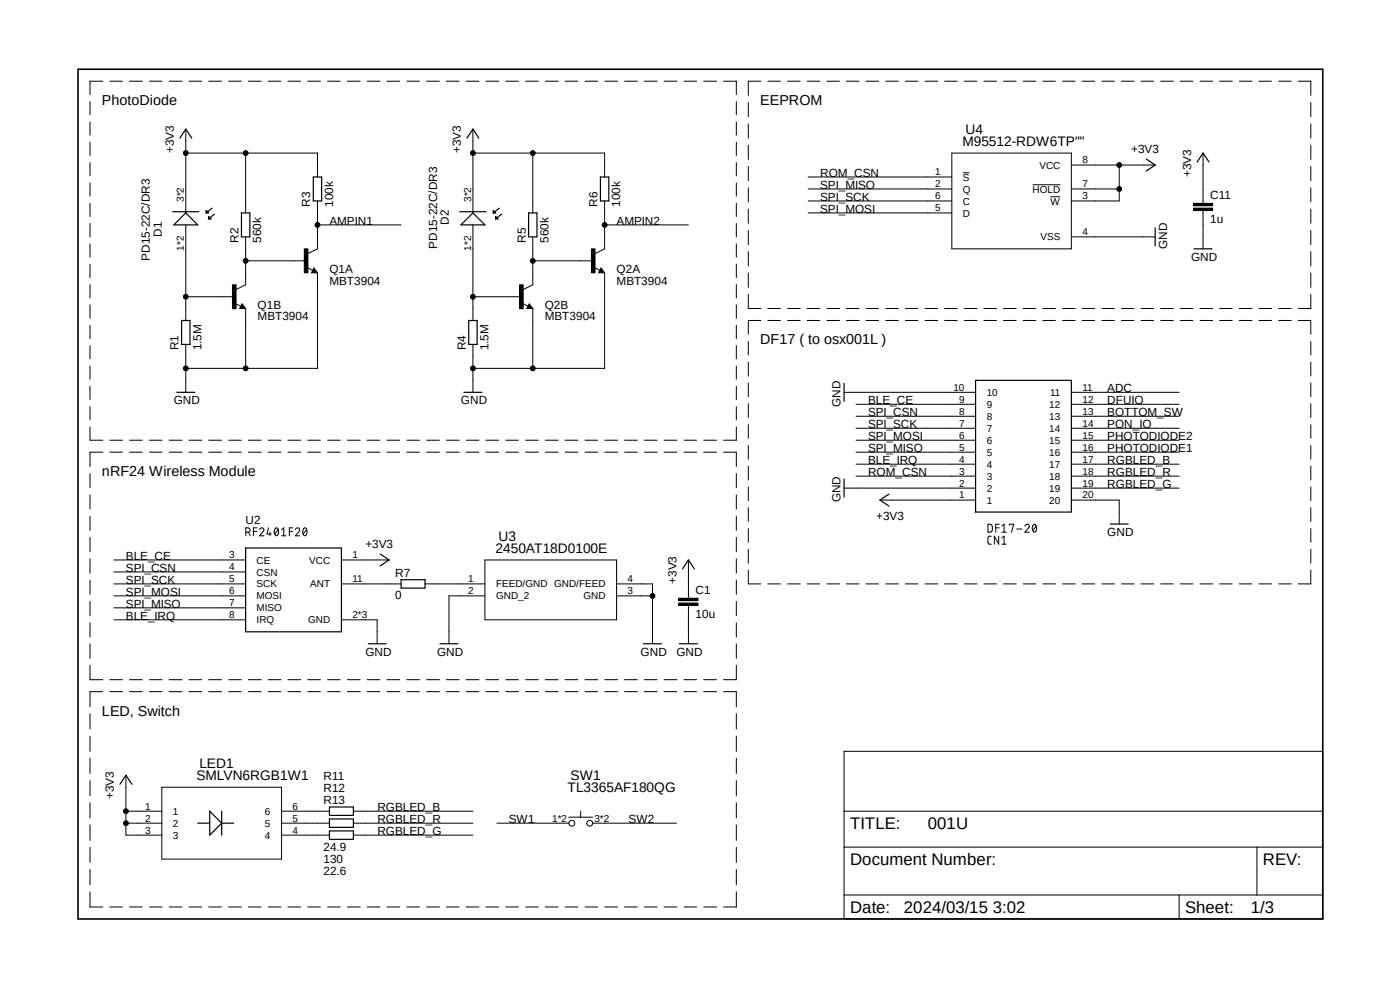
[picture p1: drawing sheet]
<svg xmlns="http://www.w3.org/2000/svg" width="297mm" height="210mm" viewBox="0 0 297 210" stroke-linecap="round" stroke-linejoin="round" font-family="sans-serif">
<path d="M16 14.4l265 181.1M281 14.4l-265 181.1" fill="none" stroke="#fff" stroke-width=".21"/>
<g fill="none" stroke="#000" stroke-width=".21">
<path d="M21.8 17.2h-2.7v2.9M23.3 17.2h2.7M27.5 17.2h2.7M31.7 17.2h2.7M35.9 17.2h2.7M40.1 17.2h2.7M44.3 17.2h2.7M48.5 17.2h2.7M52.7 17.2h2.7M56.9 17.2h2.7M61.1 17.2h2.7M65.3 17.2h2.7"/>
<path d="M69.5 17.2h2.7M73.7 17.2h2.7M77.9 17.2h2.7M82.1 17.2h2.7M86.3 17.2h2.7M90.5 17.2h2.7M94.7 17.2h2.7M98.9 17.2h2.7M103.1 17.2h2.7M107.3 17.2h2.7M111.5 17.2h2.7M115.7 17.2h2.7"/>
<path d="M119.9 17.2h2.7M124.1 17.2h2.7M128.3 17.2h2.7M132.5 17.2h2.7M136.7 17.2h2.7M140.9 17.2h2.7M145.1 17.2h2.7M149.3 17.2h2.7M153.5 17.2h2.7v2.9M161.4 17.2h-2.7v3M162.9 17.2h2.7M167.1 17.2h2.7"/>
<path d="M171.2 17.2h2.7M175.4 17.2h2.7M179.6 17.2h2.6M183.7 17.2h2.7M187.9 17.2h2.7M192.1 17.2h2.6M196.3 17.2h2.6M200.4 17.2h2.7M204.6 17.2h2.7M208.7 17.2h2.7M212.9 17.2h2.7M217.1 17.2h2.7"/>
<path d="M221.2 17.2h2.7M225.4 17.2h2.7M229.6 17.2h2.6M233.8 17.2h2.6M237.9 17.2h2.7M242.1 17.2h2.6M246.3 17.2h2.6M250.4 17.2h2.7M254.6 17.2h2.7M258.7 17.2h2.7M262.9 17.2h2.7M267.1 17.2h2.6"/>
<path d="M271.3 17.2h2.6M275.4 17.2h2.7v3M19.1 21.5v2.8M19.1 25.9v2.8M19.1 30.2v2.8M19.1 34.5v2.8M19.1 38.8v2.8M39.4 27.4v17.8M39.4 32.5h28v5M52.1 32.5v12.7M100.3 27.4v17.8M100.3 32.5h28v5"/>
<path d="M113 32.5v12.7M156.2 21.5v2.8M156.2 25.9v2.8M156.2 30.2v2.8M156.2 34.5v2.8M156.2 38.8v2.8M158.7 21.8v3M158.7 26.3v3M158.7 30.8v3M158.7 35.3v3.1M158.7 39.8v3M171.4 37.5h30.5"/>
<path d="M201.9 32.5h25.4v20.3h-25.4zM204.3 36.7h1.4M219.1 39.2h5.9M227.3 35h17.8M237.4 35v7.6h-10.1M255.2 32.5v10.6M278.1 21.8v3M278.1 26.3v3M278.1 30.8v3M278.1 35.3v3.1M278.1 39.8v3M19.1 43.1v2.8"/>
<path d="M19.1 47.4v2.8M19.1 51.7v2.9M19.1 56v2.9M39.4 47.7v20.3M52.1 50.2v10.2l-2 1M52.1 55.3h12.7M64.6 52.8h.7v5.1h-.7zM65.1 56.7l1.2 .7M66.6 56.9l.8 1h-1.3zM67.4 42.6v10.2l-2.1 1M67.4 57.9v20.2h-28M67.4 47.7h17.7"/>
<path d="M100.3 47.7v20.3M113 50.2v10.2l-2 1M113 55.3h12.7M125.5 52.8h.7v5.1h-.7zM126 56.7l1.3 .7M127.5 56.9l.8 1h-1.3zM128.3 42.6v10.2l-2.1 1M128.3 57.9v20.2h-28M128.3 47.7h17.7M156.2 43.1v2.8M156.2 47.4v2.8M156.2 51.7v2.9"/>
<path d="M156.2 56v2.9M158.7 44.4v3M158.7 48.9v3M158.7 53.4v3M158.7 57.9v3.1M171.4 40.1h30.5M171.4 42.6h30.5M171.4 45.2h30.5M222.8 41.7h2.2M227.3 40.1h10.1M227.3 50.2h17.8M253.2 44.2h4.1v.5h-4.1z"/>
<path d="M253.2 43.1h4.1v.5h-4.1zM255.2 44.7v8.1M278.1 44.4v3M278.1 48.9v3M278.1 53.4v3M278.1 57.9v3.1M19.1 60.4v2.8M19.1 64.7v2.8M19.1 69v2.8M19.1 73.3v2.8M19.1 77.6v2.8M39.4 73.1v10.1"/>
<path d="M39.4 62.9h10.2M49.3 60.4h.8v5.1h-.8zM49.9 64.3l1.2 .7M51.4 64.5l.7 .9h-1.3zM52.1 65.4v12.7M100.3 73.1v10.1M100.3 62.9h10.2M110.2 60.4h.8v5.1h-.8zM110.8 64.3l1.3 .7M112.3 64.5l.7 .9h-1.2zM113 65.4v12.7M156.2 60.4v2.8"/>
<path d="M156.2 64.7v2.8M156.2 69v2.8M156.2 73.3v2.8M156.2 77.6v2.8M158.7 62.4v3h2.7M158.7 72.4v2.9M158.7 76.8v3M161.4 68h-2.7v2.9M162.9 65.4h2.7M162.9 68h2.7M167.1 65.4h2.7M167.1 68h2.7"/>
<path d="M171.2 65.4h2.7M171.2 68h2.7M175.4 65.4h2.7M175.4 68h2.7M179.6 65.4h2.6M179.6 68h2.6M183.7 65.4h2.7M183.7 68h2.7M187.9 65.4h2.7M187.9 68h2.7M192.1 65.4h2.6M192.1 68h2.6"/>
<path d="M196.3 65.4h2.6M196.3 68h2.6M200.4 65.4h2.7M200.4 68h2.7M204.6 65.4h2.7M204.6 68h2.7M208.7 65.4h2.7M208.7 68h2.7M212.9 65.4h2.7M212.9 68h2.7M217.1 65.4h2.7M217.1 68h2.7"/>
<path d="M221.2 65.4h2.7M221.2 68h2.7M225.4 65.4h2.7M225.4 68h2.7M229.6 65.4h2.6M229.6 68h2.6M233.8 65.4h2.6M233.8 68h2.6M237.9 65.4h2.7M237.9 68h2.7M242.1 65.4h2.6M242.1 68h2.6"/>
<path d="M246.3 65.4h2.6M246.3 68h2.6M250.4 65.4h2.7M250.4 68h2.7M254.6 65.4h2.7M254.6 68h2.7M258.7 65.4h2.7M258.7 68h2.7M262.9 65.4h2.7M262.9 68h2.7M267.1 65.4h2.6M267.1 68h2.6"/>
<path d="M271.3 65.4h2.6M271.3 68h2.6M275.4 68h2.7v2.9M278.1 62.4v3h-2.7M278.1 72.4v2.9M278.1 76.8v3M19.1 82v2.8M19.1 86.3v2.8M19.1 90.6v2.8h2.7M21.8 95.9h-2.7v3.1M23.3 93.4h2.7M23.3 95.9h2.7"/>
<path d="M27.5 93.4h2.7M27.5 95.9h2.7M31.7 93.4h2.7M31.7 95.9h2.7M35.9 93.4h2.7M35.9 95.9h2.7M40.1 93.4h2.7M40.1 95.9h2.7M44.3 93.4h2.7M44.3 95.9h2.7M48.5 93.4h2.7M48.5 95.9h2.7"/>
<path d="M52.7 93.4h2.7M52.7 95.9h2.7M56.9 93.4h2.7M56.9 95.9h2.7M61.1 93.4h2.7M61.1 95.9h2.7M65.3 93.4h2.7M65.3 95.9h2.7M69.5 93.4h2.7M69.5 95.9h2.7M73.7 93.4h2.7M73.7 95.9h2.7"/>
<path d="M77.9 93.4h2.7M77.9 95.9h2.7M82.1 93.4h2.7M82.1 95.9h2.7M86.3 93.4h2.7M86.3 95.9h2.7M90.5 93.4h2.7M90.5 95.9h2.7M94.7 93.4h2.7M94.7 95.9h2.7M98.9 93.4h2.7M98.9 95.9h2.7"/>
<path d="M103.1 93.4h2.7M103.1 95.9h2.7M107.3 93.4h2.7M107.3 95.9h2.7M111.5 93.4h2.7M111.5 95.9h2.7M115.7 93.4h2.7M115.7 95.9h2.7M119.9 93.4h2.7M119.9 95.9h2.7M124.1 93.4h2.7M124.1 95.9h2.7"/>
<path d="M128.3 93.4h2.7M128.3 95.9h2.7M132.5 93.4h2.7M132.5 95.9h2.7M136.7 93.4h2.7M136.7 95.9h2.7M140.9 93.4h2.7M140.9 95.9h2.7M145.1 93.4h2.7M145.1 95.9h2.7M149.3 93.4h2.7M149.3 95.9h2.7"/>
<path d="M153.5 95.9h2.7v3.1M156.2 90.6v2.8h-2.7M156.2 82v2.8M156.2 86.3v2.8M158.7 81.2v3M158.7 85.6v3M158.7 90.1v2.9M158.7 94.5v2.9M158.7 98.9v2.9M179.1 83.2h27.9M181.6 93.4h25.4M181.6 95.9h25.4"/>
<path d="M181.6 98.5h25.4M181.6 90.8h25.4M181.6 88.3h25.4M181.6 85.8h25.4M227.3 93.4h22.8M227.3 95.9h22.8M227.3 98.5h22.8M227.3 90.8h22.8M227.3 88.3h22.8M227.3 85.8h22.8M227.3 83.2h22.8M278.1 81.2v3"/>
<path d="M278.1 85.6v3M278.1 90.1v2.9M278.1 94.5v2.9M278.1 98.9v2.9M19.1 100.5v3M19.1 105v3M19.1 109.5v3M19.1 114v3.1M19.1 118.5v3.1M24.2 118.8h27.9M52.2 112.9h.4a.47 .47 0 0 0 .5-.5 .47 .47 0 0 0-.5-.4h-.4v1.7M52.7 112.9l.4 .8"/>
<path d="M53.8 112.7h.7M54.5 112h-.7v1.7M55.1 112.4a.46 .46 0 0 1 .6-.4 .46 .46 0 0 1 .1 .7l-.7 1h.9M57 112l-.4 1.3h1M57.3 112.9v.8M58.5 112.1l.1-.1a1 1 0 0 1 0 1.7l-.3-.3a1.13 1.13 0 0 1 .2-1.3zM59 112.4l-.7 .9M59.7 113.7h1M59.7 112.4l.5-.4v1.7M61.4 112.7h.7M62.1 112h-.7v1.7M62.7 112.4a.47 .47 0 0 1 .6-.4 .47 .47 0 0 1 .2 .7l-.8 1h.9"/>
<path d="M64.5 112.1l.2-.1a1 1 0 0 1 0 1.7 1.08 1.08 0 0 1-.2-1.6zM65.1 112.4l-.8 .9M72.4 118.8h10.1M102.9 118.8h27.9v12.7h-27.9zM146 118.8v8.1M156.2 100.5v3M156.2 105v3M156.2 109.5v3M156.2 114v3.1M156.2 118.5v3.1M158.7 103.3v2.9M158.7 107.7v2.9"/>
<path d="M158.7 112.1v2.9M158.7 116.5v3M179.1 103.5h27.9M181.6 101h25.4M186.7 106.1h20.3M209.6 111.2l.7 .1 .2 .4v.7l-.4 .5h-.5zM210.3 113.7l-.5 .1-.2 .3v1.1l.2 .2h.5M211.2 112h.8M211.9 113.7v1.7l-1-1.7v1.7M212 111.2h-.8v1.7M212.6 112.9h.9M212.6 111.6l.4-.4v1.7"/>
<path d="M212.6 114.1l.4-.4v1.7M212.6 115.4h.9M214.1 111.4v-.2h1l-.5 1.7M215.7 112.2h1.1M217.4 111.6a.48 .48 0 0 1 .6-.4 .48 .48 0 0 1 .4 .6l-1 1.1h1M219.3 111.3l.2-.1a1 1 0 0 1 0 1.7l-.3-.3a1.13 1.13 0 0 1 .1-1.3zM219.8 111.6l-.7 .9M227.3 106.1h10.1v5.1M227.3 103.5h22.8M227.3 101h22.8M278.1 103.3v2.9M278.1 107.7v2.9"/>
<path d="M278.1 112.1v2.9M278.1 116.5v3M19.1 123.1v3M19.1 127.6v3M19.1 132.1v3M19.1 136.6v3.1M24.2 123.9h27.9M24.2 131.5h27.9M24.2 121.3h27.9M24.2 126.4h27.9M24.2 128.9h27.9M72.4 123.9h12.7"/>
<path d="M72.4 131.5h7.6v5.1M90.2 123.9h12.7M102.9 126.4h-7.7v10.2M130.8 123.9h7.6v12.7M130.8 126.4h7.6M144 127.9h4.1v.5h-4.1zM144 126.9h4.1v.5h-4.1zM146 128.4v8.2M156.2 123.1v3M156.2 127.6v3M156.2 132.1v3M156.2 136.6v3.1"/>
<path d="M158.7 120.9v3h2.7M162.9 123.9h2.7M167.1 123.9h2.7M171.2 123.9h2.7M175.4 123.9h2.7M179.6 123.9h2.6M183.7 123.9h2.7M187.9 123.9h2.7M192.1 123.9h2.6M196.3 123.9h2.6M200.4 123.9h2.7M204.6 123.9h2.7"/>
<path d="M208.7 123.9h2.7M212.9 123.9h2.7M217.1 123.9h2.7M221.2 123.9h2.7M225.4 123.9h2.7M229.6 123.9h2.6M233.8 123.9h2.6M237.9 123.9h2.7M242.1 123.9h2.6M246.3 123.9h2.6M250.4 123.9h2.7M254.6 123.9h2.7"/>
<path d="M258.7 123.9h2.7M262.9 123.9h2.7M267.1 123.9h2.6M271.3 123.9h2.6M278.1 120.9v3h-2.7M19.1 141.1v3.1h2.7M19.1 151.4v3.2M19.1 156.2v3.2M21.8 146.7h-2.7v3.2M23.3 144.2h2.7M23.3 146.7h2.7M27.5 144.2h2.7"/>
<path d="M27.5 146.7h2.7M31.7 144.2h2.7M31.7 146.7h2.7M35.9 144.2h2.7M35.9 146.7h2.7M40.1 144.2h2.7M40.1 146.7h2.7M44.3 144.2h2.7M44.3 146.7h2.7M48.5 144.2h2.7M48.5 146.7h2.7M52.7 144.2h2.7"/>
<path d="M52.7 146.7h2.7M56.9 144.2h2.7M56.9 146.7h2.7M61.1 144.2h2.7M61.1 146.7h2.7M65.3 144.2h2.7M65.3 146.7h2.7M69.5 144.2h2.7M69.5 146.7h2.7M73.7 144.2h2.7M73.7 146.7h2.7M77.9 144.2h2.7"/>
<path d="M77.9 146.7h2.7M82.1 144.2h2.7M82.1 146.7h2.7M86.3 144.2h2.7M86.3 146.7h2.7M90.5 144.2h2.7M90.5 146.7h2.7M94.7 144.2h2.7M94.7 146.7h2.7M98.9 144.2h2.7M98.9 146.7h2.7M103.1 144.2h2.7"/>
<path d="M103.1 146.7h2.7M107.3 144.2h2.7M107.3 146.7h2.7M111.5 144.2h2.7M111.5 146.7h2.7M115.7 144.2h2.7M115.7 146.7h2.7M119.9 144.2h2.7M119.9 146.7h2.7M124.1 144.2h2.7M124.1 146.7h2.7M128.3 144.2h2.7"/>
<path d="M128.3 146.7h2.7M132.5 144.2h2.7M132.5 146.7h2.7M136.7 144.2h2.7M136.7 146.7h2.7M140.9 144.2h2.7M140.9 146.7h2.7M145.1 144.2h2.7M145.1 146.7h2.7M149.3 144.2h2.7M149.3 146.7h2.7M153.5 146.7h2.7v3.2"/>
<path d="M156.2 141.1v3.1h-2.7M156.2 151.4v3.2M156.2 156.2v3.2M179.1 159.4h101.5v35.5h-101.5zM19.1 160.9v3.2M19.1 165.6v3.2M19.1 170.3v3.2M19.1 175v3.3M19.1 179.7v3.3M26.7 172.1h7.6M26.7 174.6h7.6M26.7 164.5v12.7h7.6"/>
<path d="M34.3 167h25.4v15.2h-25.4zM59.7 172.1h10.2M59.7 174.6h10.2M59.7 177.2h10.2M75 172.1h25.3M75 174.6h25.3M75 177.2h25.3M105.4 174.6h15.2M120.6 173.4h5.1M123.2 172.1v1.3M125.7 174.6h17.8M156.2 160.9v3.2"/>
<path d="M156.2 165.6v3.2M156.2 170.3v3.2M156.2 175v3.3M156.2 179.7v3.3M179.1 179.7h101.5M179.1 172.1h101.5M266.7 179.7v10.2M19.1 184.4v3.3M19.1 189.2v3.2h2.7M23.3 192.4h2.7M27.5 192.4h2.7M31.7 192.4h2.7"/>
<path d="M35.9 192.4h2.7M40.1 192.4h2.7M44.3 192.4h2.7M48.5 192.4h2.7M52.7 192.4h2.7M56.9 192.4h2.7M61.1 192.4h2.7M65.3 192.4h2.7M69.5 192.4h2.7M73.7 192.4h2.7M77.9 192.4h2.7M82.1 192.4h2.7"/>
<path d="M86.3 192.4h2.7M90.5 192.4h2.7M94.7 192.4h2.7M98.9 192.4h2.7M103.1 192.4h2.7M107.3 192.4h2.7M111.5 192.4h2.7M115.7 192.4h2.7M119.9 192.4h2.7M124.1 192.4h2.7M128.3 192.4h2.7M132.5 192.4h2.7"/>
<path d="M136.7 192.4h2.7M140.9 192.4h2.7M145.1 192.4h2.7M149.3 192.4h2.7M156.2 184.4v3.3M156.2 189.2v3.2h-2.7M179.1 189.9h101.5M250.1 189.9v5"/>
<circle cx="39.4" cy="32.5" r=".51"/>
<circle cx="52.1" cy="32.5" r=".51"/>
<circle cx="100.3" cy="32.5" r=".51"/>
<circle cx="113" cy="32.5" r=".51"/>
<circle cx="237.4" cy="35" r=".51"/>
<circle cx="52.1" cy="55.3" r=".51"/>
<circle cx="67.3" cy="47.7" r=".51"/>
<circle cx="113" cy="55.3" r=".51"/>
<circle cx="128.3" cy="47.7" r=".51"/>
<circle cx="237.4" cy="40.1" r=".51"/>
<circle cx="39.4" cy="62.9" r=".51"/>
<circle cx="39.4" cy="78.1" r=".51"/>
<circle cx="52.1" cy="78.1" r=".51"/>
<circle cx="100.3" cy="78.1" r=".51"/>
<circle cx="100.3" cy="62.9" r=".51"/>
<circle cx="113" cy="78.1" r=".51"/>
<circle cx="138.4" cy="126.4" r=".51"/>
<circle cx="26.7" cy="174.6" r=".51"/>
<circle cx="26.7" cy="172.1" r=".51"/>
<circle cx="121.3" cy="174.6" r=".64"/>
<circle cx="125.1" cy="174.6" r=".63"/>
</g>
<g fill="none" stroke="#000" stroke-width=".25">
<path d="M38.1 29.3l1.3-1.9 1.3 1.9M66.5 37.5h1.7v5.1h-1.7zM99.1 29.3l1.2-1.9 1.3 1.9M127.4 37.5h1.8v5.1h-1.8zM243.2 33.7l1.9 1.3-1.9 1.3M254 34.4l1.2-1.9 1.3 1.9M36.6 44.9h5.6M36.9 47.7l2.5-2.5 2.6 2.5zM43.7 44.7l.5 .5h-.5zM44.2 45.9l.5 .5h-.5zM45 44.2l-1.3 1M45.5 45.4l-1.3 1"/>
<path d="M51.2 45.2h1.8v5h-1.8zM66.6 57.4l.1 .2h-.4l.3-.5 .5 .6h-.8M97.5 44.9h5.6M100.3 45.2l2.6 2.5h-5.1zM104.6 44.7l.6 .5h-.6zM105.2 45.9l.5 .5h-.5zM105.9 44.2l-1.3 1M106.4 45.4l-1.2 1M112.1 45.2h1.8v5h-1.8zM127.5 57.4l.1 .2h-.3l.2-.5 .5 .6h-.7M245.1 48.3v3.9M253.3 52.8h3.8"/>
<path d="M38.5 68h1.8v5.1h-1.8zM51.4 64.9l.1 .3h-.4l.3-.5 .5 .6h-.8M99.4 68h1.8v5.1h-1.8zM112.3 64.9l.1 .3h-.4l.3-.5 .5 .6h-.8M37.5 83.2h3.8M98.4 83.2h3.8M179.1 81.3v3.8M207 80.7h20.3v27.9h-20.3zM52.1 116.2h20.3v17.8h-20.3zM80.6 117.5l1.9 1.3-1.9 1.3M179.1 101.6v3.9M188.6 104.8l-1.9 1.3 1.9 1.3"/>
<path d="M235.5 111.2h3.9M78.1 136.6h3.8M85.1 123h5.1v1.8h-5.1zM93.3 136.6h3.9M136.5 136.6h3.8M144.1 136.6h3.9M144.8 120.7l1.2-1.9 1.3 1.9M25.4 166.4l1.3-1.9 1.3 1.9M42 174.6h2.5M44.5 172.1l2.5 2.5-2.5 2.6zM47 174.6h2.6M47 172.1v5.1"/>
<path d="M69.9 171.2h5.1v1.8h-5.1zM69.9 173.7h5.1v1.8h-5.1zM69.9 176.3h5.1v1.8h-5.1z"/>
</g>
<path d="M16.6 14.7h264v180.2h-264z" fill="none" stroke="#000" stroke-width=".34"/>
<g fill="#000">
<path d="M64.6 52.8h.7v5.1h-.7z" fill-rule="evenodd"/>
<path d="M125.5 52.8h.7v5.1h-.7z" fill-rule="evenodd"/>
<path d="M253.2 44.2h4.1v.5h-4.1z" fill-rule="evenodd"/>
<path d="M253.2 43.1h4.1v.5h-4.1z" fill-rule="evenodd"/>
<path d="M49.3 60.4h.8v5.1h-.8z" fill-rule="evenodd"/>
<path d="M110.2 60.4h.8v5.1h-.8z" fill-rule="evenodd"/>
<path d="M144 127.9h4.1v.5h-4.1z" fill-rule="evenodd"/>
<path d="M144 126.9h4.1v.5h-4.1z" fill-rule="evenodd"/>
<circle cx="39.4" cy="32.5" r=".51"/>
<circle cx="52.1" cy="32.5" r=".51"/>
<circle cx="100.3" cy="32.5" r=".51"/>
<circle cx="113" cy="32.5" r=".51"/>
<circle cx="237.4" cy="35" r=".51"/>
<circle cx="52.1" cy="55.3" r=".51"/>
<circle cx="67.3" cy="47.7" r=".51"/>
<circle cx="113" cy="55.3" r=".51"/>
<circle cx="128.3" cy="47.7" r=".51"/>
<circle cx="237.4" cy="40.1" r=".51"/>
<circle cx="39.4" cy="62.9" r=".51"/>
<circle cx="39.4" cy="78.1" r=".51"/>
<circle cx="52.1" cy="78.1" r=".51"/>
<circle cx="100.3" cy="78.1" r=".51"/>
<circle cx="100.3" cy="62.9" r=".51"/>
<circle cx="113" cy="78.1" r=".51"/>
<circle cx="138.4" cy="126.4" r=".51"/>
<circle cx="26.7" cy="174.6" r=".51"/>
<circle cx="26.7" cy="172.1" r=".51"/>
</g>
<g font-size="3.6">
<text x="180.3" y="175.9">TITLE:</text>
<text x="196.9" y="175.9">001U</text>
<text x="180.3" y="183.5">Document Number:</text>
<text x="267.9" y="183.5">REV:</text>
<text x="180.3" y="193.7">Date:</text>
<text x="191.8" y="193.7">2024/03/15 3:02</text>
<text x="251.4" y="193.7">Sheet:</text>
<text x="265.4" y="193.7">1/3</text>
</g>
<g font-size="3">
<text x="21.6" y="22.3">PhotoDiode</text>
<text x="161.3" y="22.3">EEPROM</text>
<text x="161.3" y="73.1">DF17 ( to osx001L )</text>
<text x="21.6" y="101">nRF24 Wireless Module</text>
<text x="21.6" y="151.8">LED, Switch</text>
</g>
<g font-size="2.9">
<text x="204.8" y="28.4">U4</text>
<text x="204.2" y="31">M95512-RDW6TP&quot;&quot;</text>
<text x="105.2" y="117.3">2450AT18D0100E</text>
<text x="105.8" y="114.8">U3</text>
<text x="41.7" y="165.5">SMLVN6RGB1W1</text>
<text x="42.3" y="163">LED1</text>
<text x="121" y="165.5">SW1</text>
<text x="120.4" y="168.1">TL3365AF180QG</text>
</g>
<g font-size="2.5">
<text x="36.9" y="32.5" transform="rotate(-90 36.9 32.5)">+3V3</text>
<text x="97.8" y="32.5" transform="rotate(-90 97.8 32.5)">+3V3</text>
<text x="240" y="32.5">+3V3</text>
<text x="174" y="40.1">SPI_MISO</text>
<text x="174" y="37.5">ROM_CSN</text>
<text x="252.7" y="37.5" transform="rotate(-90 252.7 37.5)">+3V3</text>
<text x="65.8" y="43.9" transform="rotate(-90 65.8 43.9)">R3</text>
<text x="69.9" y="47.7">AMPIN1</text>
<text x="70.7" y="43.9" transform="rotate(-90 70.7 43.9)">100k</text>
<text x="95.3" y="47.7" transform="rotate(-90 95.3 47.7)">D2</text>
<text x="126.8" y="43.9" transform="rotate(-90 126.8 43.9)">R6</text>
<text x="130.8" y="47.7">AMPIN2</text>
<text x="131.6" y="43.9" transform="rotate(-90 131.6 43.9)">100k</text>
<text x="174" y="45.2">SPI_MOSI</text>
<text x="174" y="42.6">SPI_SCK</text>
<text x="256.8" y="47.3">1u</text>
<text x="256.8" y="42.2">C11</text>
<text x="34.3" y="50.3" transform="rotate(-90 34.3 50.3)">D1</text>
<text x="50.6" y="51.5" transform="rotate(-90 50.6 51.5)">R2</text>
<text x="55.4" y="51.5" transform="rotate(-90 55.4 51.5)">560k</text>
<text x="92.7" y="52.8" transform="rotate(-90 92.7 52.8)">PD15-22C/DR3</text>
<text x="111.6" y="51.5" transform="rotate(-90 111.6 51.5)">R5</text>
<text x="116.3" y="51.5" transform="rotate(-90 116.3 51.5)">560k</text>
<text x="247.6" y="52.8" transform="rotate(-90 247.6 52.8)">GND</text>
<text x="31.8" y="55.3" transform="rotate(-90 31.8 55.3)">PD15-22C/DR3</text>
<text x="69.9" y="57.9">Q1A</text>
<text x="130.8" y="57.9">Q2A</text>
<text x="252.7" y="55.3">GND</text>
<text x="54.7" y="65.5">Q1B</text>
<text x="69.9" y="60.4">MBT3904</text>
<text x="115.6" y="65.5">Q2B</text>
<text x="130.8" y="60.4">MBT3904</text>
<text x="54.7" y="68">MBT3904</text>
<text x="115.6" y="68">MBT3904</text>
<text x="37.9" y="74.3" transform="rotate(-90 37.9 74.3)">R1</text>
<text x="42.7" y="74.3" transform="rotate(-90 42.7 74.3)">1.5M</text>
<text x="98.8" y="74.3" transform="rotate(-90 98.8 74.3)">R4</text>
<text x="103.6" y="74.3" transform="rotate(-90 103.6 74.3)">1.5M</text>
<text x="234.9" y="83.2">ADC</text>
<text x="36.9" y="85.8">GND</text>
<text x="97.8" y="85.8">GND</text>
<text x="178.3" y="86.3" transform="rotate(-90 178.3 86.3)">GND</text>
<text x="184.2" y="88.3">SPI_CSN</text>
<text x="184.2" y="85.8">BLE_CE</text>
<text x="234.9" y="88.3">BOTTOM_SW</text>
<text x="234.9" y="85.8">DFUIO</text>
<text x="184.2" y="95.9">SPI_MISO</text>
<text x="184.2" y="93.4">SPI_MOSI</text>
<text x="184.2" y="90.8">SPI_SCK</text>
<text x="234.9" y="95.9">PHOTODIODE1</text>
<text x="234.9" y="93.4">PHOTODIODE2</text>
<text x="234.9" y="90.8">PON_IO</text>
<text x="184.2" y="98.5">BLE_IRQ</text>
<text x="184.2" y="101">ROM_CSN</text>
<text x="234.9" y="101">RGBLED_R</text>
<text x="234.9" y="98.5">RGBLED_B</text>
<text x="178.3" y="106.6" transform="rotate(-90 178.3 106.6)">GND</text>
<text x="234.9" y="103.5">RGBLED_G</text>
<text x="52.1" y="111.2">U2</text>
<text x="185.9" y="110.4">+3V3</text>
<text x="234.9" y="113.7">GND</text>
<text x="26.7" y="118.8">BLE_CE</text>
<text x="77.5" y="116.2">+3V3</text>
<text x="26.7" y="123.9">SPI_SCK</text>
<text x="26.7" y="121.3">SPI_CSN</text>
<text x="83.9" y="122.3">R7</text>
<text x="143.5" y="123.9" transform="rotate(-90 143.5 123.9)">+3V3</text>
<text x="26.7" y="128.9">SPI_MISO</text>
<text x="26.7" y="126.4">SPI_MOSI</text>
<text x="26.7" y="131.5">BLE_IRQ</text>
<text x="83.9" y="127.2">0</text>
<text x="147.6" y="131.1">10u</text>
<text x="147.6" y="126">C1</text>
<text x="77.5" y="139.1">GND</text>
<text x="92.7" y="139.1">GND</text>
<text x="135.9" y="139.1">GND</text>
<text x="143.5" y="139.1">GND</text>
<text x="68.6" y="165.5">R11</text>
<text x="24.2" y="169.5" transform="rotate(-90 24.2 169.5)">+3V3</text>
<text x="68.6" y="168.1">R12</text>
<text x="68.6" y="170.6">R13</text>
<text x="80.1" y="172.1">RGBLED_B</text>
<text x="80.1" y="174.6">RGBLED_R</text>
<text x="80.1" y="177.2">RGBLED_G</text>
<text x="108" y="174.6">SW1</text>
<text x="133.4" y="174.6">SW2</text>
<text x="68.6" y="180.5">24.9</text>
<text x="68.6" y="183">130</text>
<text x="68.6" y="185.5">22.6</text>
</g>
<g font-size="2.1">
<text x="220.5" y="35.8">VCC</text>
<text x="229.7" y="34.6">8</text>
<text x="198.4" y="37.2">1</text>
<text x="198.4" y="39.7">2</text>
<text x="204.3" y="38.3">S</text>
<text x="204.3" y="40.9">Q</text>
<text x="219.1" y="40.9">HOLD</text>
<text x="229.7" y="39.7">7</text>
<text x="39" y="42.8" transform="rotate(-90 39 42.8)">3*2</text>
<text x="100" y="42.8" transform="rotate(-90 100 42.8)">3*2</text>
<text x="198.4" y="44.8">5</text>
<text x="198.4" y="42.2">6</text>
<text x="204.3" y="45.9">D</text>
<text x="204.3" y="43.4">C</text>
<text x="222.8" y="43.4">W</text>
<text x="229.7" y="42.2">3</text>
<text x="39" y="53.2" transform="rotate(-90 39 53.2)">1*2</text>
<text x="100" y="53.2" transform="rotate(-90 100 53.2)">1*2</text>
<text x="220.8" y="51">VSS</text>
<text x="229.7" y="49.9">4</text>
<text x="202.3" y="82.9">10</text>
<text x="209.3" y="84">10</text>
<text x="222.8" y="84">11</text>
<text x="229.7" y="82.9">11</text>
<text x="203.5" y="88">8</text>
<text x="203.5" y="85.4">9</text>
<text x="209.3" y="89.1">8</text>
<text x="209.3" y="86.5">9</text>
<text x="222.6" y="86.5">12</text>
<text x="222.6" y="89.1">13</text>
<text x="229.7" y="85.4">12</text>
<text x="229.7" y="88">13</text>
<text x="203.5" y="95.6">5</text>
<text x="203.5" y="93">6</text>
<text x="203.5" y="90.5">7</text>
<text x="209.3" y="94.1">6</text>
<text x="209.3" y="91.6">7</text>
<text x="222.6" y="91.6">14</text>
<text x="222.6" y="94.1">15</text>
<text x="229.7" y="90.5">14</text>
<text x="229.7" y="93">15</text>
<text x="229.7" y="95.6">16</text>
<text x="203.5" y="100.7">3</text>
<text x="203.5" y="98.1">4</text>
<text x="209.3" y="101.8">3</text>
<text x="209.3" y="99.2">4</text>
<text x="209.3" y="96.7">5</text>
<text x="222.6" y="96.7">16</text>
<text x="222.6" y="99.2">17</text>
<text x="222.6" y="101.8">18</text>
<text x="229.7" y="98.1">17</text>
<text x="229.7" y="100.7">18</text>
<text x="203.5" y="105.7">1</text>
<text x="203.5" y="103.2">2</text>
<text x="209.3" y="106.8">1</text>
<text x="209.3" y="104.3">2</text>
<text x="222.6" y="104.3">19</text>
<text x="222.6" y="106.8">20</text>
<text x="229.7" y="103.2">19</text>
<text x="229.7" y="105.7">20</text>
<text x="48.6" y="118.4">3</text>
<text x="54.4" y="119.5">CE</text>
<text x="65.6" y="119.5">VCC</text>
<text x="74.8" y="118.4">1</text>
<text x="48.6" y="120.9">4</text>
<text x="48.6" y="123.5">5</text>
<text x="54.4" y="122.1">CSN</text>
<text x="54.4" y="124.6">SCK</text>
<text x="65.8" y="124.6">ANT</text>
<text x="74.8" y="123.5">11</text>
<text x="99.4" y="123.5">1</text>
<text x="105.2" y="124.6">FEED/GND GND/FEED</text>
<text x="133.1" y="123.5">4</text>
<text x="48.6" y="126">6</text>
<text x="48.6" y="128.6">7</text>
<text x="48.6" y="131.1">8</text>
<text x="54.4" y="127.2">MOSI</text>
<text x="54.4" y="129.7">MISO</text>
<text x="74.8" y="131.1">2*3</text>
<text x="99.4" y="126">2</text>
<text x="105.2" y="127.2">GND_2</text>
<text x="123.8" y="127.2">GND</text>
<text x="133.1" y="126">3</text>
<text x="54.4" y="132.2">IRQ</text>
<text x="65.4" y="132.2">GND</text>
<text x="30.8" y="171.7">1</text>
<text x="36.7" y="172.8">1</text>
<text x="56.2" y="172.8">6</text>
<text x="62.1" y="171.7">6</text>
<text x="30.8" y="174.3">2</text>
<text x="30.8" y="176.8">3</text>
<text x="36.7" y="175.4">2</text>
<text x="36.7" y="177.9">3</text>
<text x="56.2" y="177.9">4</text>
<text x="56.2" y="175.4">5</text>
<text x="62.1" y="176.8">4</text>
<text x="62.1" y="174.3">5</text>
<text x="117.1" y="174.3">1*2</text>
<text x="126.1" y="174.3">3*2</text>
</g>
</svg>
